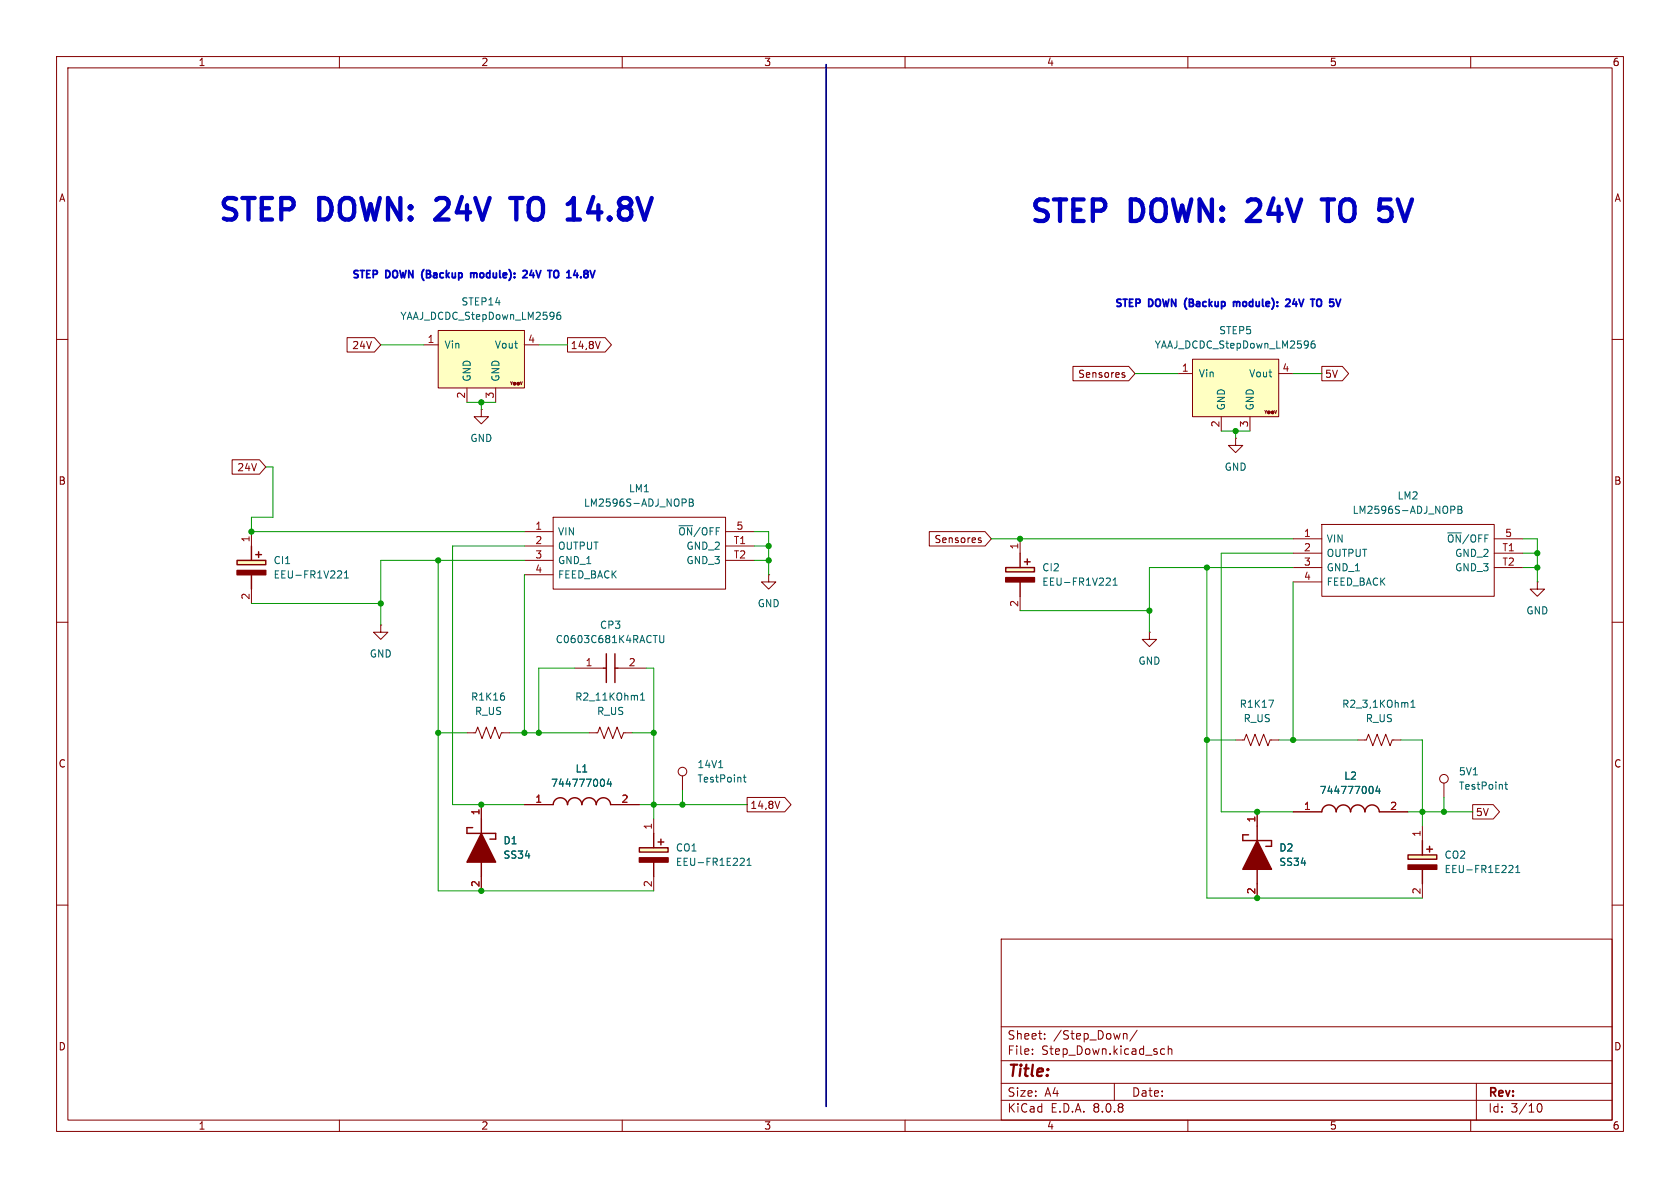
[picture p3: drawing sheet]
<svg xmlns="http://www.w3.org/2000/svg" width="297mm" height="210mm" viewBox="0 0 297 210" stroke-linecap="round" stroke-linejoin="round" font-family="sans-serif">
<g fill="none" stroke="#840000" stroke-width=".18">
<path d="M10 10h277v190h-277zM12 12h273v186h-273zM60 10v2M110 10v2M160 10v2M210 10v2M260 10v2M10 60h2M285 60h2M10 110h2M285 110h2M10 160h2"/>
<path d="M177 166h108v32h-108zM285 160h2M60 198v2M110 198v2M160 198v2M177 194.5h108M177 191.5h108M177 187.5h108M177 181.5h108M182.5 186.3v.1M182.5 185.5v.1M184.7 183.6v.1"/>
<path d="M184.7 182.8v.1M197 191.5v3M198.8 182.7h.2l.2 .2v.8M201 182.1l-1.3 2M205.3 186.3h.6M205.3 185.5h.6M206.5 185.5l.2-.1 .4 .1 .1 .9M206.5 184.9v1.5M210 198v2M260 198v2M261 191.5v6.5M271.7 195.7l.2-.5 .2-.1a.81 .81 0 0 1 .6 .6 .81 .81 0 0 1-.3 .8h-.4l-.3-.5"/>
</g>
<path d="M248.9 151.1h5.1v.8h-5.1z" fill="#ffffc2"/>
<path d="M248.9 151.1h5.1v.8h-5.1zM251.5 148.6v2.5M251.5 153.7v2.5M252.2 150.1h1M252.7 149.6v1" fill="none" stroke="#840000" stroke-width=".25"/>
<path d="M248.9 152.9h5.1v.8h-5.1z" fill="#840000" stroke="#840000" stroke-width=".25"/>
<path d="M218.4 77.5v1.2h1.3l-1.3 1.3-1.2-1.3h1.2M218.4 77.5h.1M67.3 110.5v1.3h1.3l-1.3 1.2-1.3-1.2h1.3M67.3 110.5h.1M251.5 146.1v2.5M251.5 156.2v2.6" fill="none" stroke="#840000" stroke-width=".18"/>
<path d="M267.2 153l.3 .2-.1 .3-.7 .7h.8M268 154.2h.7M268 153.3l.3-.3v1.2" fill="none" stroke="#006464" stroke-width=".18"/>
<path d="M210.8 63.5h15.3v10.2h-15.3z" fill="#ffffc2"/>
<g fill="none" stroke="#840000" stroke-width=".18">
<path d="M208.3 66h2.5M210.8 63.5h15.3v10.2h-15.3zM215.9 73.7v2.5M221 73.7v2.5M226.1 66h2.5M228.6 95.3h5.1M228.6 97.8h5.1M233.7 92.7h30.5v12.7h-30.5zM264.2 95.3h5M264.2 97.8h5M228.6 100.3h5.1M228.6 102.9h5.1"/>
<path d="M264.2 100.3h5M271.8 102.9v1.2h1.2l-1.2 1.3-1.3-1.3h1.3M271.8 102.9h.1M240 130.8h1.6l.3-1 .8 2 .8-2 .7 2 .8-2 .7 2 .4-1h1.5"/>
</g>
<path d="M232.4 60.3h-.4a.86 .86 0 0 0 0 1.2l.4-.1 .1-.4-.2-.2h-.3l-.2 .2M257 89.5l.2 .2-.1 .3-.1 .1M257.7 89.5h.5l.2 .2-.2 .4 .2 .1 .1 .3-.3 .2h-.5zM257.7 90.1h.5M249.4 125h.8M249.4 124.1l.4-.3v1.2" fill="none" stroke="#006464" stroke-width=".18"/>
<path d="M41.9 99.1h5.1v.7h-5.1z" fill="#ffffc2"/>
<path d="M41.9 99.1h5.1v.7h-5.1zM44.4 96.5v2.6M45.2 98h1M45.7 97.5v1.1M44.4 101.6v2.5M83.6 146.3h-1.1v1h5.1v1h-1M85.1 144.8v2.5M85.1 152.4v2.5M97.8 142.2a1.27 1.27 0 0 1 1.3-1.2 1.27 1.27 0 0 1 1.2 1.2 1.27 1.27 0 0 1 1.3-1.2 1.27 1.27 0 0 1 1.3 1.2 1.27 1.27 0 0 1 1.2-1.2 1.27 1.27 0 0 1 1.3 1.2 1.27 1.27 0 0 1 1.3-1.2 1.27 1.27 0 0 1 1.2 1.2" fill="none" stroke="#840000" stroke-width=".25"/>
<g fill="#840000" stroke="#840000" stroke-width=".25">
<path d="M41.9 100.8h5.1v.8h-5.1z"/>
<path d="M85.1 147.3l2.5 5.1h-5.1z"/>
</g>
<g fill="none" stroke="#840000" stroke-width=".18">
<path d="M44.4 94v2.5M44.4 104.1v2.6M255.3 138.4v2.6M85.1 142.2v2.6M85.1 154.9v2.6M92.7 142.2h5.1M107.9 142.2h5.1"/>
<circle cx="255.3" cy="137.7" r=".76"/>
</g>
<path d="M60.2 100.9l.2 .3-.1 .3-.7 .7h.8M60.9 102.2h.7M60.9 101.3l.4-.4v1.3M106.7 137.8l.2 .4-.2 .7M107.6 137.7l-.3 .9h.8M107.9 138.2v.8M266 138.7h.5M266.2 138.2v1.1l.3 .2" fill="none" stroke="#006464" stroke-width=".18"/>
<path d="M77.5 58.4h15.2v10.2h-15.2z" fill="#ffffc2"/>
<g fill="none" stroke="#840000" stroke-width=".18">
<path d="M77.5 58.4h15.2v10.2h-15.2zM74.9 61h2.6M82.5 68.6v2.5M85.1 72.4v1.3h1.3l-1.3 1.2-1.3-1.2h1.3M85.1 72.4h.1M87.6 68.6v2.5M92.7 61h2.5M92.7 94h5.1M92.7 96.5h5.1M92.7 99.1h5.1M97.8 91.4h30.5v12.7h-30.5zM128.3 94h5"/>
<path d="M128.3 96.5h5M128.3 99.1h5M92.7 101.6h5.1M101.6 118.1h5.1M109.2 118.1h5.1M82.5 129.5h1.6l.4-1 .7 2.1 .8-2.1 .7 2.1 .8-2.1 .8 2.1 .3-1.1h1.6M104.1 129.5h1.6l.3-1 .8 2.1 .8-2.1 .7 2.1 .8-2.1 .8 2.1 .3-1.1h1.6M218.4 130.8h1.6l.3-1 .8 2 .8-2 .7 2 .8-2 .8 2 .3-1h1.6M222.2 143.5v2.6M222.2 156.2v2.6M228.6 143.5h5.1M243.8 143.5h5.1"/>
</g>
<path d="M99 55.2l-.3 .1a.86 .86 0 0 0 0 1.2l.4-.2 .1-.4-.3-.2h-.2l-.3 .2M121.1 88.2l.2 .3v.3l-.2 .1M121.9 88.2h.4l.2 .3-.2 .3 .2 .1 .1 .3-.3 .3h-.4zM121.9 88.8h.4M116.6 112.3v1.1l.3 .2 .3-.1 .2-.1v-1.1M89.1 123l.1 .2-.1 .5M113.2 123.8h.8M113.2 122.9l.4-.4v1.3M224.3 123.8h.9l-.6 1.2M242.6 139.1l.2 .4-.2 .7M243.5 138.9l-.3 1h.8M243.8 139.4v.9" fill="none" stroke="#006464" stroke-width=".18"/>
<path d="M106.7 118.1h.5M107.2 115.6v5.1M108.7 118.1h.5M108.7 115.6v5.1M220.7 147.6h-1v1h5.1v1h-1M222.2 146.1v2.5M222.2 153.7v2.5M233.7 143.5a1.27 1.27 0 0 1 1.2-1.2 1.27 1.27 0 0 1 1.3 1.2 1.27 1.27 0 0 1 1.3-1.2 1.27 1.27 0 0 1 1.3 1.2 1.27 1.27 0 0 1 1.2-1.2 1.27 1.27 0 0 1 1.3 1.2 1.27 1.27 0 0 1 1.3-1.2 1.27 1.27 0 0 1 1.2 1.2" fill="none" stroke="#840000" stroke-width=".25"/>
<path d="M222.2 148.6l2.6 5.1h-5.1z" fill="#840000" stroke="#840000" stroke-width=".25"/>
<path d="M113 149.9h5.1v.7h-5.1z" fill="#ffffc2"/>
<path d="M113 149.9h5.1v.7h-5.1zM115.6 147.3v2.6M115.6 152.4v2.5M116.3 148.8h1M116.8 148.3v1.1" fill="none" stroke="#840000" stroke-width=".25"/>
<path d="M113 151.6h5.1v.8h-5.1z" fill="#840000" stroke="#840000" stroke-width=".25"/>
<path d="M203.2 111.8v1.2h1.3l-1.3 1.3-1.3-1.3h1.3M203.2 111.8h.1M115.6 144.8v2.5M115.6 154.9v2.6" fill="none" stroke="#840000" stroke-width=".18"/>
<path d="M131.3 151.7l.3 .3-.1 .3-.7 .7h.8M132.1 153h.7M132.1 152.1l.3-.4v1.3" fill="none" stroke="#006464" stroke-width=".18"/>
<path d="M177.8 100.3h5.1v.8h-5.1z" fill="#ffffc2"/>
<path d="M180.3 97.8v2.5M181.1 99.3h1M181.6 98.8v1M177.8 100.3h5.1v.8h-5.1zM180.3 102.9v2.5" fill="none" stroke="#840000" stroke-width=".25"/>
<path d="M177.8 102.1h5.1v.8h-5.1z" fill="#840000" stroke="#840000" stroke-width=".25"/>
<g fill="none" stroke="#840000" stroke-width=".18">
<path d="M61.4 59.7h4.8l1.1 1.3-1.1 1.2h-4.8zM100.3 59.7h6.7l1.1 1.3-1.1 1.2h-6.7zM106.1 60.4l-.4 1.2M189.7 64.8h9.8l1.2 1.2-1.2 1.3h-9.8zM198.5 66.3h.3l.1 .2-.2 .2h-.2M198.5 65.9h.3M233.7 64.8h3.6l1.1 1.2-1.1 1.3h-3.6zM41 81.3h4.9l1.1 1.3-1.1 1.2h-4.9zM164.3 94h9.8l1.2 1.3-1.2 1.2h-9.8zM173.1 95.5l.3 .1 .1 .1-.2 .2h-.2M173.1 95.1h.3M180.3 95.3v2.5"/>
<path d="M135.9 101.6v1.3h1.3l-1.3 1.2-1.3-1.2h1.3M135.9 101.6h.1M180.3 105.4v2.6M120.6 137.2v2.5M85.1 142.2v2.6M85.1 154.9v2.6M92.7 142.2h5.1M107.9 142.2h5.1M132.1 141h6.6l1.1 1.2-1.1 1.3h-6.6zM137.9 141.6l-.5 1.3M222.2 143.5v2.6M222.2 156.2v2.6"/>
<path d="M228.6 143.5h5.1M243.8 143.5h5.1M260.3 142.2h3.7l1.1 1.3-1.1 1.3h-3.7z"/>
<circle cx="120.6" cy="136.4" r=".76"/>
</g>
<path d="M196.1 102.2l.2 .2-.1 .3-.7 .7h.8M196.8 103.4h.7M196.8 102.5l.3-.3v1.2M106.7 137.8l.2 .4-.2 .7M107.6 137.7l-.3 .9h.8M107.9 138.2v.8M127.1 135.7h.7M131.4 137.4h.5M131.6 137v1.1l.3 .1M242.6 139.1l.2 .4-.2 .7M243.5 138.9l-.3 1h.8M243.8 139.4v.9" fill="none" stroke="#006464" stroke-width=".18"/>
<g fill="none" stroke="#0000c2" stroke-width=".32">
<path d="M74.9 47.6a1.47 1.47 0 0 0 0 1.9M83.2 48.2v.9M83.2 48.4l.4-.2 .2 .2M83.8 48.4v.7M84.2 48.3l-.3-.1-.1 .2M90 47.6l.2 .3M92.5 47.9l.5-.1 .2 .4-.8 .9h.8M94 47.8l-.3 .9h.8M98.2 47.8a.43 .43 0 0 1 .6 .4v.5a.43 .43 0 0 1-.6 .4M103.4 47.9l-.2 .2 .2 .2M103.4 48.4l-.2 .2 .2 .4M209.8 52.7a1.47 1.47 0 0 0-.1 1.9"/>
<path d="M218.1 53.3v.9M218.1 53.4l.3-.1 .2 .2M218.6 53.5v.7M219.1 53.4l-.3-.1-.2 .2M224.9 52.7l.1 .3M227.4 53l.4-.1 .3 .4-.8 .9h.8M228.8 52.8l-.3 .9h.8M233.1 52.9a.43 .43 0 0 1 .5 .4v.4a.43 .43 0 0 1-.5 .5"/>
</g>
<path d="M79.1 36.6l-2.2 2.2h2.4M90.2 35h2.2M91.3 35v3.8M222.6 36.9l-2.2 2.2h2.4M233.7 35.3h2.1M234.8 35.3v3.8" fill="none" stroke="#0000c2" stroke-width=".76"/>
<path d="M146 11.4v184.2" fill="none" stroke="#000084" stroke-width=".3"/>
<g fill="none" stroke="#009600" stroke-width=".18">
<path d="M67.3 61h7.6M82.5 71.1h5.1M85.1 71.1v1.3M95.2 61h5.1M200.7 66h7.6M215.9 76.2h5.1M218.4 76.2v1.3M228.6 66h5.1M47 82.6h1.3v8.8h-3.9v2.6h48.3M77.5 99.1v58.4h38.1M92.7 96.5h-12.7v45.7h12.7M92.7 99.1h-25.4v11.4"/>
<path d="M133.3 99.1h2.6M133.3 96.5h2.6M133.3 94h2.6v7.6M175.3 95.3h53.3M228.6 97.8h-12.7v45.7h12.7M269.2 95.3h2.6v7.6M269.2 97.8h2.6M44.4 106.7h22.9M92.7 101.6v27.9M101.6 118.1h-6.4v11.4M114.3 118.1h1.3v26.7M180.3 108h22.9"/>
<path d="M213.4 100.3v58.5h38.1M228.6 100.3h-25.4v11.5M228.6 102.9v27.9M269.2 100.3h2.6M77.5 129.5h5M90.2 129.5h13.9M111.8 129.5h3.8M120.6 139.7v2.5M213.4 130.8h5M226.1 130.8h13.9M247.6 130.8h3.9v15.3M113 142.2h19.1"/>
<path d="M248.9 143.5h11.4M255.3 141v2.5"/>
</g>
<g fill="#009600" stroke="#009600" stroke-width=".18">
<circle cx="44.4" cy="94" r=".46"/>
<circle cx="85.1" cy="71.1" r=".46"/>
<circle cx="222.2" cy="143.5" r=".46"/>
<circle cx="213.4" cy="130.8" r=".46"/>
<circle cx="228.6" cy="130.8" r=".46"/>
<circle cx="271.8" cy="100.3" r=".46"/>
<circle cx="218.4" cy="76.2" r=".46"/>
<circle cx="255.3" cy="143.5" r=".46"/>
<circle cx="271.8" cy="97.8" r=".46"/>
<circle cx="251.5" cy="143.5" r=".46"/>
<circle cx="115.6" cy="142.2" r=".46"/>
<circle cx="120.6" cy="142.2" r=".46"/>
<circle cx="203.2" cy="108" r=".46"/>
<circle cx="222.2" cy="158.8" r=".46"/>
<circle cx="213.4" cy="100.3" r=".46"/>
<circle cx="180.3" cy="95.3" r=".46"/>
<circle cx="115.6" cy="129.5" r=".46"/>
<circle cx="85.1" cy="142.2" r=".46"/>
<circle cx="92.7" cy="129.5" r=".46"/>
<circle cx="135.9" cy="99.1" r=".46"/>
<circle cx="135.9" cy="96.5" r=".46"/>
<circle cx="95.2" cy="129.5" r=".46"/>
<circle cx="85.1" cy="157.5" r=".46"/>
<circle cx="67.3" cy="106.7" r=".46"/>
<circle cx="77.5" cy="99.1" r=".46"/>
<circle cx="77.5" cy="129.5" r=".46"/>
</g>
<g font-size="5.3" fill="#0000c2">
<text x="38.1" y="40.1">STEP</text>
<text x="56.3" y="40.1">DOWN:</text>
<text x="78.7" y="40.1">24V</text>
<text x="93.6" y="40.1">TO</text>
<text x="105" y="40.1">14.8V</text>
<text x="181.6" y="40.4">STEP</text>
<text x="199.8" y="40.4">DOWN:</text>
<text x="222.2" y="40.4">24V</text>
<text x="237.1" y="40.4">TO</text>
<text x="248.4" y="40.4">5V</text>
</g>
<text font-size="2.8" fill="#840000" x="178" y="190.9">Title:</text>
<g font-size="2.1" fill="#840000">
<text x="178" y="184">Sheet:</text>
<text x="186.2" y="184">/Step_Down/</text>
<text x="178" y="186.7">File:</text>
<text x="184.1" y="186.7">Step_Down.kicad_sch</text>
<text x="178" y="196.9">KiCad</text>
<text x="178" y="194.1">Size:</text>
<text x="184.7" y="194.1">A4</text>
<text x="185.7" y="196.9">E.D.A.</text>
<text x="193.3" y="196.9">8.0.8</text>
<text x="200" y="194.1">Date:</text>
<text x="263" y="194.3">Rev:</text>
<text x="263" y="196.9">Id:</text>
<text x="267.1" y="196.9">3/10</text>
</g>
<g font-size="1.8" fill="#840000">
<text x="35" y="11.9">1</text>
<text x="85" y="11.9">2</text>
<text x="135" y="11.9">3</text>
<text x="185" y="11.9">4</text>
<text x="235" y="11.9">5</text>
<text x="285" y="11.9">6</text>
<text x="10.3" y="35.9">A</text>
<text x="285.3" y="35.9">A</text>
<text x="62.2" y="61.9">24V</text>
<text x="100.8" y="61.9">14,8V</text>
<text x="190.5" y="67">Sensores</text>
<text x="234.2" y="67">5V</text>
<text x="41.9" y="83.5">24V</text>
<text x="10.3" y="85.9">B</text>
<text x="285.3" y="85.9">B</text>
<text x="165.1" y="96.2">Sensores</text>
<text x="10.3" y="135.9">C</text>
<text x="285.3" y="135.9">C</text>
<text x="132.6" y="143.2">14,8V</text>
<text x="260.8" y="144.5">5V</text>
<text x="10.3" y="185.9">D</text>
<text x="285.3" y="185.9">D</text>
<text x="35" y="199.9">1</text>
<text x="85" y="199.9">2</text>
<text x="135" y="199.9">3</text>
<text x="185" y="199.9">4</text>
<text x="235" y="199.9">5</text>
<text x="285" y="199.9">6</text>
</g>
<g font-size="1.8" fill="#0000c2">
<text x="62" y="49.6">STEP</text>
<text x="68.3" y="49.6">DOWN</text>
<text x="75.3" y="49.6">(Backup</text>
<text x="84.7" y="49.6">module):</text>
<text x="94.7" y="49.6">24V</text>
<text x="99.8" y="49.6">TO</text>
<text x="103.8" y="49.6">14.8V</text>
<text x="196.9" y="54.7">STEP</text>
<text x="203.1" y="54.7">DOWN</text>
<text x="210.2" y="54.7">(Backup</text>
<text x="219.5" y="54.7">module):</text>
<text x="229.5" y="54.7">24V</text>
<text x="234.7" y="54.7">TO</text>
</g>
<g font-size="1.8" fill="#006464">
<text x="70.7" y="56.7">YAAJ_DCDC_StepDown_LM2596</text>
<text x="81.5" y="54.2">STEP14</text>
<text x="215.4" y="59.3">STEP5</text>
<text x="78.5" y="61.8">Vin</text>
<text x="87.4" y="61.8">Vout</text>
<text x="204" y="61.8">YAAJ_DCDC_StepDown_LM2596</text>
<text x="83.4" y="67.6" transform="rotate(-90 83.4 67.6)">GND</text>
<text x="88.5" y="67.6" transform="rotate(-90 88.5 67.6)">GND</text>
<text x="211.8" y="66.9">Vin</text>
<text x="220.7" y="66.9">Vout</text>
<text x="216.8" y="72.6" transform="rotate(-90 216.8 72.6)">GND</text>
<text x="221.8" y="72.6" transform="rotate(-90 221.8 72.6)">GND</text>
<text x="83.1" y="78.3">GND</text>
<text x="216.4" y="83.4">GND</text>
<text x="103.1" y="89.8">LM2596S-ADJ_NOPB</text>
<text x="111.1" y="87.2">LM1</text>
<text x="247" y="88.5">LM2</text>
<text x="98.6" y="94.8">VIN</text>
<text x="119.8" y="94.8">~{ON}/OFF</text>
<text x="239" y="91">LM2596S-ADJ_NOPB</text>
<text x="48.3" y="99.9">CI1</text>
<text x="98.6" y="97.4">OUTPUT</text>
<text x="98.6" y="99.9">GND_1</text>
<text x="121.3" y="97.4">GND_2</text>
<text x="121.3" y="99.9">GND_3</text>
<text x="184.2" y="101.2">CI2</text>
<text x="234.4" y="96.1">VIN</text>
<text x="234.4" y="98.7">OUTPUT</text>
<text x="234.4" y="101.2">GND_1</text>
<text x="255.7" y="96.1">~{ON}/OFF</text>
<text x="257.1" y="98.7">GND_2</text>
<text x="257.1" y="101.2">GND_3</text>
<text x="48.3" y="102.5">EEU-FR1V221</text>
<text x="98.6" y="102.5">FEED_BACK</text>
<text x="133.9" y="107.5">GND</text>
<text x="184.2" y="103.7">EEU-FR1V221</text>
<text x="234.4" y="103.7">FEED_BACK</text>
<text x="98.1" y="113.9">C0603C681K4RACTU</text>
<text x="106" y="111.4">CP3</text>
<text x="269.7" y="108.8">GND</text>
<text x="65.3" y="116.4">GND</text>
<text x="201.2" y="117.7">GND</text>
<text x="83.2" y="124.1">R1K16</text>
<text x="101.6" y="124.1">R2_11KOhm1</text>
<text x="219.1" y="125.3">R1K17</text>
<text x="237.2" y="125.3">R2_3,1KOhm1</text>
<text x="83.9" y="126.6">R_US</text>
<text x="105.5" y="126.6">R_US</text>
<text x="219.8" y="127.9">R_US</text>
<text x="241.3" y="127.9">R_US</text>
<text x="101.6" y="136.8">L1</text>
<text x="123.2" y="136">14V1</text>
<text x="257.8" y="137.3">5V1</text>
<text x="97.3" y="139.3">744777004</text>
<text x="123.2" y="138.5">TestPoint</text>
<text x="233.2" y="140.6">744777004</text>
<text x="237.5" y="138">L2</text>
<text x="257.8" y="139.8">TestPoint</text>
<text x="88.9" y="149.5">D1</text>
<text x="88.9" y="152">SS34</text>
<text x="119.4" y="153.3">EEU-FR1E221</text>
<text x="119.4" y="150.7">CO1</text>
<text x="226.1" y="150.7">D2</text>
<text x="226.1" y="153.3">SS34</text>
<text x="255.3" y="154.5">EEU-FR1E221</text>
<text x="255.3" y="152">CO2</text>
</g>
<g font-size="1.8" fill="#a90000">
<text x="75.5" y="60.7">1</text>
<text x="93.3" y="60.7">4</text>
<text x="208.8" y="65.8">1</text>
<text x="226.6" y="65.8">4</text>
<text x="82.3" y="70.6" transform="rotate(-90 82.3 70.6)">2</text>
<text x="87.4" y="70.6" transform="rotate(-90 87.4 70.6)">3</text>
<text x="215.6" y="75.6" transform="rotate(-90 215.6 75.6)">2</text>
<text x="220.7" y="75.6" transform="rotate(-90 220.7 75.6)">3</text>
<text x="44.2" y="96" transform="rotate(-90 44.2 96)">1</text>
<text x="94.5" y="93.7">1</text>
<text x="130.1" y="93.7">5</text>
<text x="230.4" y="95">1</text>
<text x="266" y="95">5</text>
<text x="94.5" y="96.3">2</text>
<text x="94.5" y="98.8">3</text>
<text x="94.5" y="101.3">4</text>
<text x="129.6" y="96.3">T1</text>
<text x="129.6" y="98.8">T2</text>
<text x="180.1" y="97.2" transform="rotate(-90 180.1 97.2)">1</text>
<text x="230.4" y="97.5">2</text>
<text x="230.4" y="100.1">3</text>
<text x="265.5" y="97.5">T1</text>
<text x="265.5" y="100.1">T2</text>
<text x="44.2" y="106.1" transform="rotate(-90 44.2 106.1)">2</text>
<text x="180.1" y="107.4" transform="rotate(-90 180.1 107.4)">2</text>
<text x="230.4" y="102.6">4</text>
<text x="103.4" y="117.9">1</text>
<text x="111.1" y="117.9">2</text>
<text x="94.5" y="142">1</text>
<text x="109.8" y="142">2</text>
<text x="230.4" y="143.3">1</text>
<text x="245.7" y="143.3">2</text>
<text x="84.8" y="144.2" transform="rotate(-90 84.8 144.2)">1</text>
<text x="115.3" y="146.8" transform="rotate(-90 115.3 146.8)">1</text>
<text x="222" y="145.5" transform="rotate(-90 222 145.5)">1</text>
<text x="251.2" y="148" transform="rotate(-90 251.2 148)">1</text>
<text x="84.8" y="156.9" transform="rotate(-90 84.8 156.9)">2</text>
<text x="115.3" y="156.9" transform="rotate(-90 115.3 156.9)">2</text>
<text x="222" y="158.2" transform="rotate(-90 222 158.2)">2</text>
<text x="251.2" y="158.2" transform="rotate(-90 251.2 158.2)">2</text>
</g>
<g font-size=".7" fill="#840000">
<text x="90" y="68.2">Y@@V</text>
<text x="223.4" y="73.3">Y@@V</text>
</g>
</svg>
